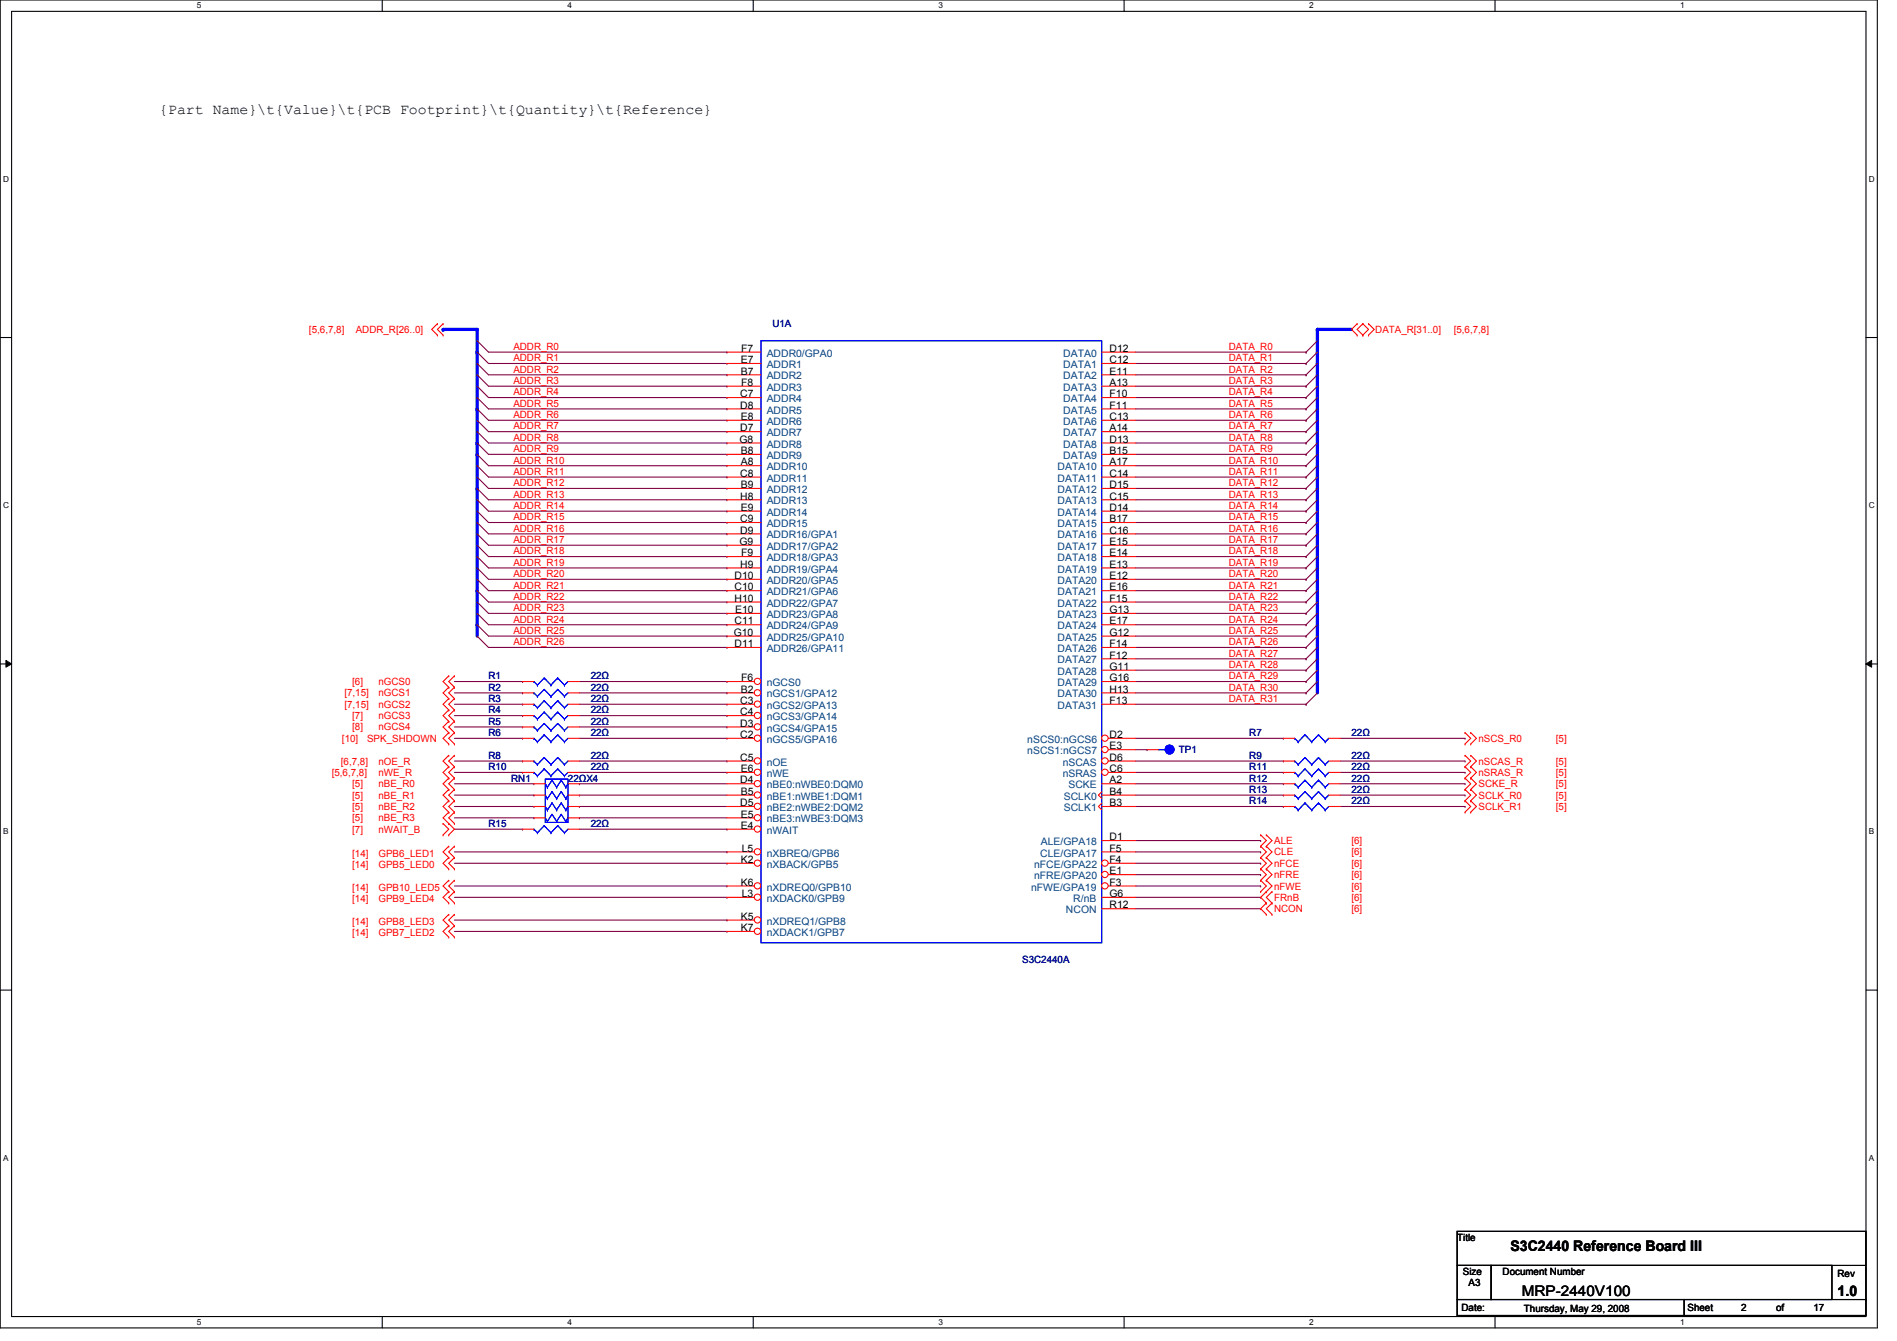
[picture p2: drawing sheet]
<svg xmlns="http://www.w3.org/2000/svg" width="297mm" height="210mm" viewBox="0 0 297 210" stroke-linecap="round" stroke-linejoin="round" font-family="sans-serif">
<path d="M0 0h294v207.9h-294zM1.8 1.8h290.4v204.3h-290.4z" fill="none" stroke="#000" stroke-width=".17"/>
<g fill="#fff">
<path d="M30.8 .2h.7v1.4h-.7z"/>
<path d="M30.8 206.2h.7v1.4h-.7z"/>
</g>
<path d="M59.9 0v1.8M59.9 206.1v1.8" fill="none" stroke="#000" stroke-width=".17"/>
<g fill="#fff">
<path d="M88.9 .2h.6v1.4h-.6z"/>
<path d="M88.9 206.2h.6v1.4h-.6z"/>
</g>
<path d="M117.9 0v1.8M117.9 206.1v1.8" fill="none" stroke="#000" stroke-width=".17"/>
<g fill="#fff">
<path d="M146.9 .2h.7v1.4h-.7z"/>
<path d="M146.9 206.2h.7v1.4h-.7z"/>
</g>
<path d="M176 0v1.8M176 206.1v1.8" fill="none" stroke="#000" stroke-width=".17"/>
<g fill="#fff">
<path d="M205 .2h.7v1.4h-.7z"/>
<path d="M205 206.2h.7v1.4h-.7z"/>
</g>
<path d="M234.1 0v1.8M234.1 206.1v1.8" fill="none" stroke="#000" stroke-width=".17"/>
<g fill="#fff">
<path d="M263.1 .2h.7v1.4h-.7z"/>
<path d="M263.1 206.2h.7v1.4h-.7z"/>
<path d="M.5 27.3h.9v1.4h-.9z"/>
<path d="M292.6 27.3h.9v1.4h-.9z"/>
<path d="M.5 78.4h.9v1.4h-.9z"/>
<path d="M292.6 78.4h.9v1.4h-.9z"/>
</g>
<path d="M0 52.8h1.8M292.2 52.8h1.8" fill="none" stroke="#000" stroke-width=".17"/>
<g fill="#fff">
<path d="M.5 129.5h.8v1.4h-.8z"/>
<path d="M292.6 129.5h.8v1.4h-.8z"/>
</g>
<path d="M0 103.9h1.8M292.2 103.9h1.8" fill="none" stroke="#000" stroke-width=".17"/>
<path d="M.9 103.4l.9 .5-.9 .5zM292.2 103.9l.9-.5v1z" fill="#000"/>
<path d="M.9 103.4l.9 .5-.9 .5zM292.2 103.9l.9-.5v1z" fill="none" stroke="#000" stroke-width=".16"/>
<g fill="#fff">
<path d="M.5 180.5h.8v1.4h-.8z"/>
<path d="M292.6 180.5h.8v1.4h-.8z"/>
</g>
<path d="M0 155h1.8M292.2 155h1.8" fill="none" stroke="#000" stroke-width=".17"/>
<g fill="none" stroke="#800040" stroke-width=".17">
<path d="M76.5 97.8h37.3M76.5 99.6h37.3M113.8 97.8h.1M113.8 99.6h.1M71.2 108.5h10.6M71.2 119.1h10.6M71.2 113.8h10.6M71.2 112h10.6M71.2 110.2h10.6M76.5 101.3h37.3M81.8 108.5h.1M81.8 119.1h.1"/>
<path d="M81.8 113.8h.1M81.8 112h.1M81.8 110.2h.1M90.7 115.6h23.1M90.7 108.5h23.1M90.7 119.1h23.1M90.7 113.8h23.1M90.7 112h23.1M90.7 110.2h23.1M113.8 113.8h.1M113.8 119.1h.1M113.8 110.2h.1"/>
<path d="M113.8 115.6h.1M113.8 101.3h.1M113.8 112h.1M113.8 108.5h.1M177.8 115.6h23.2M177.8 119.1h23.2M177.8 117.3h1.8M179.6 117.3h.1M201 119.1h.1M201 115.6h.1M209.8 115.6h19.6M209.8 119.1h19.6"/>
<path d="M229.4 115.6h.1M229.4 119.1h.1M71.2 120.9h10.6M81.8 120.9h.1M90.7 120.9h23.1M113.8 120.9h.1M177.8 120.9h23.2M177.8 122.7h23.2M177.8 133.3h19.6M177.8 131.6h19.6M177.8 135.1h19.6M177.8 138.7h19.6"/>
<path d="M177.8 136.9h19.6M177.8 126.2h23.2M177.8 124.5h23.2M197.4 133.3h.1M197.4 131.6h.1M197.4 135.1h.1M197.4 138.7h.1M197.4 136.9h.1M201 120.9h.1M201 126.2h.1M201 122.7h.1M201 124.5h.1"/>
<path d="M209.8 120.9h19.6M209.8 122.7h19.6M229.4 122.7h.1M229.4 120.9h.1M177.8 140.5h19.6M177.8 142.2h19.6M197.4 140.5h.1M197.4 142.2h.1"/>
</g>
<path d="M69.4 51.6h5.3" fill="none" stroke="#00f" stroke-width=".51"/>
<circle cx="69.4" cy="51.6" r=".25" fill="#00f"/>
<g fill="none" stroke="#800040" stroke-width=".17">
<path d="M71.2 138.7h42.6M71.2 129.8h10.6M71.2 122.7h12.4M71.2 124.5h12.4M71.2 126.2h12.4M71.2 128h12.4M81.8 129.8h.1M83.6 128h.1M83.6 124.5h.1M83.6 122.7h.1M83.6 126.2h.1M90.7 122.7h.1"/>
<path d="M90.7 124.5h.1M90.7 126.2h.1M90.7 128h.1M90.7 129.8h23.1M90.7 122.7h23.1M90.7 124.5h23.1M90.7 126.2h23.1M90.7 128h23.1M113.8 138.7h.1M113.8 129.8h.1M209.8 124.5h19.6M209.8 126.2h19.6"/>
<path d="M229.4 124.5h.1M229.4 126.2h.1M71.2 140.5h42.6M113.8 140.5h.1"/>
</g>
<path d="M206.3 51.6h5.3" fill="none" stroke="#00f" stroke-width=".51"/>
<circle cx="206.3" cy="51.6" r=".25" fill="#00f"/>
<g fill="none" stroke="#800040" stroke-width=".17">
<path d="M76.5 55.1h37.3M76.5 56.9h37.3M76.5 58.7h37.3M113.8 55.1h.1M113.8 56.9h.1M113.8 58.7h.1M177.8 55.1h26.7M177.8 56.9h26.7M177.8 58.7h26.7M204.5 55.1h.1M204.5 56.9h.1M204.5 58.7h.1"/>
<path d="M76.5 60.5h37.3M76.5 62.2h37.3M76.5 64h37.3M76.5 65.8h37.3M76.5 67.6h37.3M76.5 69.3h37.3M76.5 71.1h37.3M76.5 72.9h37.3M76.5 74.7h37.3M76.5 76.5h37.3M76.5 78.2h37.3M113.8 60.5h.1"/>
<path d="M113.8 62.2h.1M113.8 64h.1M113.8 65.8h.1M113.8 67.6h.1M113.8 69.3h.1M113.8 71.1h.1M113.8 72.9h.1M113.8 74.7h.1M113.8 76.5h.1M113.8 78.2h.1M177.8 60.5h26.7M177.8 62.2h26.7"/>
<path d="M177.8 64h26.7M177.8 65.8h26.7M177.8 67.6h26.7M177.8 69.3h26.7M177.8 71.1h26.7M177.8 72.9h26.7M177.8 74.7h26.7M177.8 76.5h26.7M177.8 78.2h26.7M204.5 60.5h.1M204.5 62.2h.1M204.5 64h.1"/>
<path d="M204.5 65.8h.1M204.5 67.6h.1M204.5 69.3h.1M204.5 71.1h.1M204.5 72.9h.1M204.5 74.7h.1M204.5 76.5h.1M204.5 78.2h.1M76.5 80h37.3M76.5 81.8h37.3M76.5 83.6h37.3M76.5 85.3h37.3"/>
<path d="M76.5 87.1h37.3M76.5 88.9h37.3M76.5 90.7h37.3M76.5 92.5h37.3M76.5 94.2h37.3M76.5 96h37.3M113.8 80h.1M113.8 81.8h.1M113.8 90.7h.1M113.8 88.9h.1M113.8 87.1h.1M113.8 85.3h.1"/>
<path d="M113.8 83.6h.1M113.8 92.5h.1M113.8 94.2h.1M113.8 96h.1M177.8 80h26.7M177.8 81.8h26.7M177.8 83.6h26.7M177.8 85.3h26.7M177.8 87.1h26.7M177.8 88.9h26.7M177.8 90.7h26.7M177.8 92.5h26.7"/>
<path d="M177.8 94.2h26.7M177.8 96h26.7M177.8 97.8h26.7M177.8 99.6h26.7M204.5 80h.1M204.5 81.8h.1M204.5 83.6h.1M204.5 85.3h.1M204.5 87.1h.1M204.5 88.9h.1M204.5 90.7h.1M204.5 92.5h.1"/>
<path d="M204.5 94.2h.1M204.5 96h.1M204.5 97.8h.1M204.5 99.6h.1M71.2 106.7h10.6M81.8 106.7h.1M90.7 106.7h23.1M113.8 106.7h.1M177.8 101.3h26.7M177.8 103.1h26.7M177.8 104.9h26.7M177.8 106.7h26.7"/>
<path d="M177.8 108.5h26.7M177.8 110.2h26.7M204.5 101.3h.1M204.5 103.1h.1M204.5 104.9h.1M204.5 106.7h.1M204.5 108.5h.1M204.5 110.2h.1M71.2 133.3h42.6M71.2 135.1h42.6M113.8 133.3h.1M113.8 135.1h.1"/>
<path d="M71.2 144h42.6M71.2 145.8h42.6M113.8 144h.1M113.8 145.8h.1"/>
</g>
<path d="M206.3 51.6v3.5" fill="none" stroke="#00f" stroke-width=".51"/>
<circle cx="206.3" cy="51.6" r=".25" fill="#00f"/>
<path d="M74.7 71.1v5.4" fill="none" stroke="#00f" stroke-width=".51"/>
<circle cx="74.7" cy="71.1" r=".25" fill="#00f"/>
<path d="M74.7 51.6v3.5" fill="none" stroke="#00f" stroke-width=".51"/>
<circle cx="74.7" cy="51.6" r=".25" fill="#00f"/>
<path d="M71.2 115.6h10.6M81.8 115.6h.1" fill="none" stroke="#800040" stroke-width=".17"/>
<path d="M206.3 88.9v8.9" fill="none" stroke="#00f" stroke-width=".51"/>
<circle cx="206.3" cy="88.9" r=".25" fill="#00f"/>
<path d="M206.3 74.7v1.8" fill="none" stroke="#00f" stroke-width=".51"/>
<circle cx="206.3" cy="74.7" r=".25" fill="#00f"/>
<path d="M206.3 76.5v12.4" fill="none" stroke="#00f" stroke-width=".51"/>
<circle cx="206.3" cy="76.5" r=".25" fill="#00f"/>
<path d="M206.3 72.9v1.8" fill="none" stroke="#00f" stroke-width=".51"/>
<circle cx="206.3" cy="72.9" r=".25" fill="#00f"/>
<path d="M206.3 64v8.9" fill="none" stroke="#00f" stroke-width=".51"/>
<circle cx="206.3" cy="64" r=".25" fill="#00f"/>
<path d="M206.3 56.9v1.8" fill="none" stroke="#00f" stroke-width=".51"/>
<circle cx="206.3" cy="56.9" r=".25" fill="#00f"/>
<path d="M206.3 58.7v5.3" fill="none" stroke="#00f" stroke-width=".51"/>
<circle cx="206.3" cy="58.7" r=".25" fill="#00f"/>
<path d="M206.3 55.1v1.8" fill="none" stroke="#00f" stroke-width=".51"/>
<circle cx="206.3" cy="55.1" r=".25" fill="#00f"/>
<path d="M206.3 103.1v5.4" fill="none" stroke="#00f" stroke-width=".51"/>
<circle cx="206.3" cy="103.1" r=".25" fill="#00f"/>
<path d="M206.3 97.8v5.3" fill="none" stroke="#00f" stroke-width=".51"/>
<circle cx="206.3" cy="97.8" r=".25" fill="#00f"/>
<path d="M74.7 55.1v8.9" fill="none" stroke="#00f" stroke-width=".51"/>
<circle cx="74.7" cy="55.1" r=".25" fill="#00f"/>
<path d="M74.7 64v5.3" fill="none" stroke="#00f" stroke-width=".51"/>
<circle cx="74.7" cy="64" r=".25" fill="#00f"/>
<path d="M74.7 69.3v1.8" fill="none" stroke="#00f" stroke-width=".51"/>
<circle cx="74.7" cy="69.3" r=".25" fill="#00f"/>
<path d="M74.7 92.5v5.3" fill="none" stroke="#00f" stroke-width=".51"/>
<circle cx="74.7" cy="92.5" r=".25" fill="#00f"/>
<path d="M74.7 97.8v1.8" fill="none" stroke="#00f" stroke-width=".51"/>
<circle cx="74.7" cy="97.8" r=".25" fill="#00f"/>
<path d="M74.7 76.5v16" fill="none" stroke="#00f" stroke-width=".51"/>
<circle cx="74.7" cy="76.5" r=".25" fill="#00f"/>
<g fill="none" stroke="#f00" stroke-width=".17">
<path d="M68.5 50.7h.1M68.5 52.5h.1M68.5 50.7l-.9 .9 .9 .9M69.4 50.7h.1M69.4 52.5h.1M69.4 50.7l-.9 .9 .9 .9M212.5 52.5h.1M212.5 50.7h.1M212.5 50.7l-.9 .9 .9 .9M213.4 52.5h.1M213.4 50.7h.1M213.4 50.7l-.9 .9 .9 .9"/>
<path d="M213.4 50.7l.9 .9-.9 .9M214.3 50.7h.1M214.3 52.5h.1M214.3 50.7l.9 .9-.9 .9M70.3 107.6h.1M70.3 109.3h.1M70.3 111.1h.1M70.3 112.9h.1M70.3 114.7h.1M70.3 118.2h.1M70.3 105.8h.1M70.3 116.5h.1"/>
<path d="M70.3 107.6l-.9 .9 .9 .8M70.3 109.3l-.9 .9 .9 .9M70.3 111.1l-.9 .9 .9 .9M70.3 112.9l-.9 .9 .9 .9M70.3 118.2l-.9 .9 .9 .9M70.3 105.8l-.9 .9 .9 .9M70.3 114.7l-.9 .9 .9 .9M71.2 107.6h.1M71.2 109.3h.1M71.2 111.1h.1M71.2 112.9h.1M71.2 114.7h.1"/>
<path d="M71.2 118.2h.1M71.2 105.8h.1M71.2 116.5h.1M71.2 107.6l-.9 .9 .9 .8M71.2 109.3l-.9 .9 .9 .9M71.2 111.1l-.9 .9 .9 .9M71.2 112.9l-.9 .9 .9 .9M71.2 118.2l-.9 .9 .9 .9M71.2 105.8l-.9 .9 .9 .9M71.2 114.7l-.9 .9 .9 .9M201 119.1h1.7M208.1 119.1h1.7"/>
<path d="M229.4 118.2h.1M229.4 114.7h.1M229.4 116.5h.1M229.4 118.2l.9 .9-.9 .9M229.4 114.7l.9 .9-.9 .9M230.3 118.2h.1M230.3 114.7h.1M230.3 116.5h.1M230.3 118.2l.9 .9-.9 .9M230.3 114.7l.9 .9-.9 .9M69.4 130.7h.1M69.4 128.9h.1"/>
<path d="M69.4 128.9l.9 .9-.9 .9M70.3 120h.1M70.3 121.8h.1M70.3 128.9h.1M70.3 130.7h.1M70.3 123.6h.1M70.3 125.3h.1M70.3 127.1h.1M70.3 132.5h.1M70.3 134.2h.1M70.3 136h.1M70.3 139.6h.1"/>
<path d="M70.3 137.8h.1M70.3 120l-.9 .9 .9 .9M70.3 127.1l-.9 .9 1.8 1.8-.9 .9M70.3 121.8l-.9 .9 .9 .9M70.3 123.6l-.9 .9 .9 .8M70.3 125.3l-.9 .9 .9 .9M70.3 132.5l-.9 .8 .9 .9M70.3 134.2l-.9 .9 .9 .9M70.3 139.6l-.9 .9 .9 .9M70.3 137.8l-.9 .9 .9 .9M71.2 120h.1M71.2 121.8h.1"/>
<path d="M71.2 123.6h.1M71.2 125.3h.1M71.2 127.1h.1M71.2 128.9h.1M71.2 132.5h.1M71.2 134.2h.1M71.2 136h.1M71.2 139.6h.1M71.2 137.8h.1M71.2 120l-.9 .9 .9 .9M71.2 121.8l-.9 .9 .9 .9M71.2 123.6l-.9 .9 .9 .8"/>
<path d="M71.2 125.3l-.9 .9 .9 .9M71.2 127.1l-.9 .9 .9 .9M71.2 132.5l-.9 .8 .9 .9M71.2 134.2l-.9 .9 .9 .9M71.2 139.6l-.9 .9 .9 .9M71.2 137.8l-.9 .9 .9 .9M81.8 120.9h1.8M88.9 120.9h1.8M197.4 130.7h.1M197.4 132.5h.1M197.4 134.2h.1M197.4 136h.1"/>
<path d="M197.4 137.8h.1M197.4 139.6h.1M197.4 130.7l.9 .9-.9 .9M197.4 132.5l.9 .8-.9 .9M197.4 134.2l.9 .9-.9 .9M197.4 136l.9 .9-.9 .9M197.4 137.8l.9 .9-.9 .9M198.3 139.6h.1M198.3 130.7h.1M198.3 132.5h.1M198.3 134.2h.1M198.3 136h.1"/>
<path d="M198.3 137.8h.1M198.3 137.8l.9 .9-1.8 1.8 .9 .9M198.3 130.7l.9 .9-.9 .9M198.3 132.5l.9 .8-.9 .9M198.3 134.2l.9 .9-.9 .9M198.3 136l.9 .9-.9 .9M199.2 139.6h.1M199.2 139.6l-.9 .9 .9 .9M201 126.2h1.7M208.1 126.2h1.7M229.4 121.8h.1M229.4 123.6h.1"/>
<path d="M229.4 120h.1M229.4 125.3h.1M229.4 127.1h.1M229.4 121.8l.9 .9-.9 .9M229.4 120l.9 .9-.9 .9M229.4 125.3l.9 .9-.9 .9M229.4 123.6l.9 .9-.9 .8M230.3 121.8h.1M230.3 123.6h.1M230.3 120h.1M230.3 125.3h.1M230.3 127.1h.1"/>
<path d="M230.3 121.8l.9 .9-.9 .9M230.3 120l.9 .9-.9 .9M230.3 125.3l.9 .9-.9 .9M230.3 123.6l.9 .9-.9 .8M70.3 144.9h.1M70.3 146.7h.1M70.3 143.1h.1M70.3 141.4h.1M70.3 144.9l-.9 .9 .9 .9M70.3 143.1l-.9 .9 .9 .9M71.2 144.9h.1M71.2 146.7h.1"/>
<path d="M71.2 143.1h.1M71.2 141.4h.1M71.2 144.9l-.9 .9 .9 .9M71.2 143.1l-.9 .9 .9 .9M198.3 141.4h.1M198.3 143.1h.1M198.3 141.4l-.9 .8 .9 .9M199.2 141.4h.1M199.2 143.1h.1M199.2 141.4l-.9 .8 .9 .9"/>
</g>
<g fill="none" stroke="#800040" stroke-width=".17">
<path d="M74.7 56.9h.1M74.7 53.3h.1M74.7 55.1h.1M74.7 58.7h.1M74.7 56.9l1.8 1.8M74.7 53.3l1.8 1.8M74.7 55.1l1.8 1.8M74.7 58.7l1.8 1.8M204.5 58.7h.1M204.5 55.1h.1M204.5 56.9h.1M206.3 56.9l-1.8 1.8"/>
<path d="M206.3 53.3l-1.8 1.8M206.3 55.1l-1.8 1.8M206.3 58.7l-1.8 1.8M74.7 60.5h.1M74.7 69.3h.1M74.7 76.5h.1M74.7 62.2h.1M74.7 65.8h.1M74.7 71.1h.1M74.7 74.7h.1M74.7 64h.1M74.7 67.6h.1"/>
<path d="M74.7 72.9h.1M74.7 78.2h.1M74.7 60.5l1.8 1.7M74.7 69.3l1.8 1.8M74.7 76.5l1.8 1.7M74.7 62.2l1.8 1.8M74.7 65.8l1.8 1.8M74.7 71.1l1.8 1.8M74.7 74.7l1.8 1.8M74.7 64l1.8 1.8M74.7 67.6l1.8 1.7M74.7 72.9l1.8 1.8"/>
<path d="M74.7 78.2l1.8 1.8M204.5 72.9h.1M204.5 64h.1M204.5 78.2h.1M204.5 74.7h.1M204.5 65.8h.1M204.5 76.5h.1M204.5 69.3h.1M204.5 67.6h.1M204.5 62.2h.1M204.5 60.5h.1M204.5 71.1h.1"/>
<path d="M206.3 71.1l-1.8 1.8M206.3 62.2l-1.8 1.8M206.3 76.5l-1.8 1.7M206.3 72.9l-1.8 1.8M206.3 64l-1.8 1.8M206.3 74.7l-1.8 1.8M206.3 67.6l-1.8 1.7M206.3 65.8l-1.8 1.8M206.3 60.5l-1.8 1.7M206.3 69.3l-1.8 1.8M206.3 78.2l-1.8 1.8M74.7 80h.1"/>
<path d="M74.7 81.8h.1M74.7 83.6h.1M74.7 85.3h.1M74.7 87.1h.1M74.7 88.9h.1M74.7 90.7h.1M74.7 94.2h.1M74.7 92.5h.1M74.7 96h.1M74.7 97.8h.1M74.7 99.6h.1M74.7 80l1.8 1.8"/>
<path d="M74.7 81.8l1.8 1.8M74.7 83.6l1.8 1.7M74.7 85.3l1.8 1.8M74.7 87.1l1.8 1.8M74.7 88.9l1.8 1.8M74.7 90.7l1.8 1.8M74.7 94.2l1.8 1.8M74.7 92.5l1.8 1.7M74.7 96l1.8 1.8M74.7 97.8l1.8 1.8M74.7 99.6l1.8 1.7M204.5 92.5h.1"/>
<path d="M204.5 99.6h.1M204.5 94.2h.1M204.5 88.9h.1M204.5 85.3h.1M204.5 87.1h.1M204.5 97.8h.1M204.5 81.8h.1M204.5 96h.1M204.5 80h.1M204.5 90.7h.1M204.5 83.6h.1M206.3 90.7l-1.8 1.8"/>
<path d="M206.3 97.8l-1.8 1.8M206.3 92.5l-1.8 1.7M206.3 87.1l-1.8 1.8M206.3 83.6l-1.8 1.7M206.3 85.3l-1.8 1.8M206.3 99.6l-1.8 1.7M206.3 96l-1.8 1.8M206.3 80l-1.8 1.8M206.3 94.2l-1.8 1.8M206.3 88.9l-1.8 1.8M206.3 81.8l-1.8 1.8M204.5 104.9h.1"/>
<path d="M204.5 110.2h.1M204.5 108.5h.1M204.5 101.3h.1M204.5 103.1h.1M204.5 106.7h.1M206.3 103.1l-1.8 1.8M206.3 108.5l-1.8 1.7M206.3 106.7l-1.8 1.8M206.3 101.3l-1.8 1.8M206.3 104.9l-1.8 1.8"/>
</g>
<path d="M228.2 192.7h64v5.4h-64zM228.2 198.1h5.3v5.3h-5.3zM233.5 198.1h53.3v5.3h-53.3zM292.2 198.2v5.2M228.2 203.4h35.5v2.5h-35.5zM263.7 203.4h28.5v2.5h-28.5zM292.2 203.4h.1" fill="none" stroke="#000" stroke-width=".17"/>
<g fill="none" stroke="#00f" stroke-width=".17">
<path d="M202.7 119.1h.1M202.7 119.1l.6 .6M203.3 119.7h.1M204.3 118.6h.1M204.3 118.6l1.1 1.1M204.3 118.6l-1 1.1M205.4 119.7h.1M206.5 118.6h.1M206.5 118.6l1 1.1M206.5 118.6l-1.1 1.1M207.5 119.7h.1M208.1 119.1l-.6 .6"/>
<path d="M83.6 120.9h.1M83.6 120.9l.6 .6M84.2 121.5h.1M85.2 120.4h.1M85.2 120.4l1.1 1.1M85.2 120.4l-1 1.1M86.3 121.5h.1M87.3 120.4h.1M87.3 120.4l1.1 1.1M87.3 120.4l-1 1.1M88.4 121.5h.1M88.9 120.9l-.5 .6"/>
<path d="M202.7 126.2h.1M202.7 126.2l.6 .6M203.3 126.8h.1M204.3 125.7h.1M204.3 125.7l1.1 1.1M204.3 125.7l-1 1.1M205.4 126.8h.1M206.5 125.7h.1M206.5 125.7l1 1.1M206.5 125.7l-1.1 1.1M207.5 126.8h.1M208.1 126.2l-.6 .6"/>
</g>
<circle cx="183.1" cy="117.3" r=".7" fill="#00f"/>
<g fill="none" stroke="#00f" stroke-width=".17">
<path d="M181.4 117.3h1.1M182.5 117.3h.1"/>
<circle cx="183.1" cy="117.3" r=".7"/>
</g>
<circle cx="183.1" cy="117.3" r=".7" fill="#00f"/>
<g fill="none" stroke="#00f" stroke-width=".17">
<path d="M119.2 53.3h53.3v94.3h-53.3zM83.6 113.8h.1M83.6 106.7h.1M83.6 108.5h.1M83.6 119.1h.1M83.6 113.8l.6 .5M83.6 106.7l.6 .5M83.6 108.5l.6 .5M83.6 119.1l.6 .6M84.2 114.3h.1M84.2 107.2h.1M84.2 109h.1"/>
<path d="M84.2 119.7h.1M85.2 113.2h.1M85.2 106.1h.1M85.2 107.9h.1M85.2 118.6h.1M85.2 113.2l1.1 1.1M85.2 113.2l-1 1.1M85.2 106.1l1.1 1.1M85.2 106.1l-1 1.1M85.2 107.9l1.1 1.1M85.2 107.9l-1 1.1M85.2 118.6l1.1 1.1"/>
<path d="M85.2 118.6l-1 1.1M86.3 114.3h.1M86.3 107.2h.1M86.3 109h.1M86.3 119.7h.1M87.3 113.2h.1M87.3 106.1h.1M87.3 107.9h.1M87.3 118.6h.1M87.3 113.2l1.1 1.1M87.3 113.2l-1 1.1M87.3 106.1l1.1 1.1"/>
<path d="M87.3 106.1l-1 1.1M87.3 107.9l1.1 1.1M87.3 107.9l-1 1.1M87.3 118.6l1.1 1.1M87.3 118.6l-1 1.1M88.4 114.3h.1M88.4 107.2h.1M88.4 109h.1M88.4 119.7h.1M88.9 113.8l-.5 .5M88.9 106.7l-.5 .5M88.9 108.5l-.5 .5"/>
<path d="M88.9 119.1l-.5 .6M181.4 117.3h1.1M182.5 117.3h.1M202.7 115.6h.1M202.7 115.6l.6 .5M203.3 116.1h.1M204.3 115h.1M204.3 115l1.1 1.1M204.3 115l-1 1.1M205.4 116.1h.1M206.5 115h.1M206.5 115l1 1.1"/>
<path d="M206.5 115l-1.1 1.1M207.5 116.1h.1M208.1 115.6l-.6 .5M85.4 122h3.5v6.7h-3.5zM85.4 128l.3 .6M85.4 126.2l.3 .6M85.4 124.5l.3 .5M85.4 122.7l.3 .5M85.7 128.6h.1M85.7 126.8h.1M85.7 125h.1M85.7 123.2h.1"/>
<path d="M85.7 128.6l.7-1.1 .8 1.1M85.7 126.8l.7-1.1 .8 1.1M85.7 125l.7-1.1 .8 1.1M85.7 123.2l.7-1.1 .8 1.1M87.2 128.6h.1M87.2 126.8h.1M87.2 125h.1M87.2 123.2h.1M87.9 127.5h.1M87.9 125.7h.1M87.9 123.9h.1M87.9 122.1h.1"/>
<path d="M87.9 127.5l-.7 1.1M87.9 127.5l.7 1.1M87.9 125.7l.7 1.1M87.9 125.7l-.7 1.1M87.9 123.9l.7 1.1M87.9 123.9l-.7 1.1M87.9 122.1l.7 1.1M87.9 122.1l-.7 1.1M88.6 128.6h.1M88.6 126.8h.1M88.6 125h.1M88.6 123.2h.1"/>
<path d="M88.9 128h.1M88.9 126.2h.1M88.9 124.5h.1M88.9 122.7h.1M88.9 128l-.3 .6M88.9 126.2l-.3 .6M88.9 124.5l-.3 .5M88.9 122.7l-.3 .5M202.7 120.9h.1M202.7 120.9l.6 .6M203.3 121.5h.1M204.3 120.4h.1"/>
<path d="M204.3 120.4l1.1 1.1M204.3 120.4l-1 1.1M205.4 121.5h.1M206.5 120.4h.1M206.5 120.4l1 1.1M206.5 120.4l-1.1 1.1M207.5 121.5h.1M208.1 120.9l-.6 .6"/>
<circle cx="183.1" cy="117.3" r=".7"/>
</g>
<g fill="none" stroke="#f00" stroke-width=".17">
<path d="M81.8 113.8h1.8M81.8 106.7h1.8M81.8 108.5h1.8M81.8 119.1h1.8M88.9 113.8h1.8M88.9 106.7h1.8M88.9 108.5h1.8M88.9 119.1h1.8M179.6 117.3h1.8M201 115.6h1.7M208.1 115.6h1.7M83.6 128h1.8"/>
<path d="M83.6 126.2h1.8M83.6 124.5h1.8M83.6 122.7h1.8M88.9 128h1.8M88.9 126.2h1.8M88.9 124.5h1.8M88.9 122.7h1.8M201 120.9h1.7M208.1 120.9h1.7"/>
</g>
<circle cx="118.6" cy="140.4" r=".5" fill="#fff"/>
<g fill="none" stroke="#f00" stroke-width=".17">
<path d="M113.8 140.5h4.3"/>
<circle cx="118.6" cy="140.4" r=".5"/>
</g>
<circle cx="118.6" cy="145.8" r=".5" fill="#fff"/>
<g fill="none" stroke="#f00" stroke-width=".17">
<path d="M113.8 145.8h4.3"/>
<circle cx="118.6" cy="145.8" r=".5"/>
</g>
<circle cx="118.6" cy="138.7" r=".5" fill="#fff"/>
<g fill="none" stroke="#f00" stroke-width=".17">
<path d="M113.8 138.7h4.3"/>
<circle cx="118.6" cy="138.7" r=".5"/>
</g>
<circle cx="118.6" cy="144" r=".5" fill="#fff"/>
<g fill="none" stroke="#f00" stroke-width=".17">
<path d="M113.8 55.1h5.4M113.8 56.9h5.4M113.8 58.7h5.4M172.5 55.1h5.3M172.5 56.9h5.3M172.5 58.7h5.3M113.8 60.5h5.4M113.8 62.2h5.4M113.8 64h5.4M113.8 65.8h5.4M113.8 67.6h5.4M113.8 69.3h5.4"/>
<path d="M113.8 71.1h5.4M113.8 72.9h5.4M113.8 74.7h5.4M113.8 76.5h5.4M113.8 78.2h5.4M172.5 60.5h5.3M172.5 62.2h5.3M172.5 64h5.3M172.5 65.8h5.3M172.5 67.6h5.3M172.5 69.3h5.3M172.5 71.1h5.3"/>
<path d="M172.5 72.9h5.3M172.5 74.7h5.3M172.5 76.5h5.3M172.5 78.2h5.3M113.8 80h5.4M113.8 81.8h5.4M113.8 83.6h5.4M113.8 85.3h5.4M113.8 87.1h5.4M113.8 88.9h5.4M113.8 90.7h5.4M113.8 92.5h5.4"/>
<path d="M113.8 94.2h5.4M113.8 96h5.4M113.8 97.8h5.4M113.8 99.6h5.4M172.5 80h5.3M172.5 81.8h5.3M172.5 83.6h5.3M172.5 85.3h5.3M172.5 87.1h5.3M172.5 88.9h5.3M172.5 90.7h5.3M172.5 92.5h5.3"/>
<path d="M172.5 94.2h5.3M172.5 96h5.3M172.5 97.8h5.3M172.5 99.6h5.3M113.8 101.3h5.4M172.5 101.3h5.3M172.5 103.1h5.3M172.5 104.9h5.3M172.5 106.7h5.3M172.5 108.5h5.3M172.5 110.2h5.3M113.8 144h4.3"/>
<circle cx="118.6" cy="144" r=".5"/>
</g>
<circle cx="118.6" cy="135.1" r=".5" fill="#fff"/>
<g fill="none" stroke="#f00" stroke-width=".17">
<path d="M113.8 135.1h4.3"/>
<circle cx="118.6" cy="135.1" r=".5"/>
</g>
<circle cx="118.6" cy="133.3" r=".5" fill="#fff"/>
<g fill="none" stroke="#f00" stroke-width=".17">
<path d="M113.8 133.3h4.3"/>
<circle cx="118.6" cy="133.3" r=".5"/>
</g>
<circle cx="118.6" cy="106.7" r=".5" fill="#fff"/>
<g fill="none" stroke="#f00" stroke-width=".17">
<path d="M113.8 106.7h4.3"/>
<circle cx="118.6" cy="106.7" r=".5"/>
</g>
<circle cx="118.6" cy="108.4" r=".5" fill="#fff"/>
<g fill="none" stroke="#f00" stroke-width=".17">
<path d="M113.8 108.5h4.3"/>
<circle cx="118.6" cy="108.4" r=".5"/>
</g>
<circle cx="118.6" cy="110.2" r=".5" fill="#fff"/>
<g fill="none" stroke="#f00" stroke-width=".17">
<path d="M113.8 110.2h4.3"/>
<circle cx="118.6" cy="110.2" r=".5"/>
</g>
<circle cx="118.6" cy="112" r=".5" fill="#fff"/>
<g fill="none" stroke="#f00" stroke-width=".17">
<path d="M113.8 112h4.3"/>
<circle cx="118.6" cy="112" r=".5"/>
</g>
<circle cx="118.6" cy="113.8" r=".5" fill="#fff"/>
<g fill="none" stroke="#f00" stroke-width=".17">
<path d="M113.8 113.8h4.3"/>
<circle cx="118.6" cy="113.8" r=".5"/>
</g>
<circle cx="118.6" cy="115.5" r=".5" fill="#fff"/>
<g fill="none" stroke="#f00" stroke-width=".17">
<path d="M113.8 115.6h4.3"/>
<circle cx="118.6" cy="115.5" r=".5"/>
</g>
<circle cx="118.6" cy="119.1" r=".5" fill="#fff"/>
<g fill="none" stroke="#f00" stroke-width=".17">
<path d="M113.8 119.1h4.3"/>
<circle cx="118.6" cy="119.1" r=".5"/>
</g>
<circle cx="118.6" cy="129.8" r=".5" fill="#fff"/>
<g fill="none" stroke="#f00" stroke-width=".17">
<path d="M113.8 129.8h4.3"/>
<circle cx="118.6" cy="129.8" r=".5"/>
</g>
<circle cx="118.6" cy="120.9" r=".5" fill="#fff"/>
<g fill="none" stroke="#f00" stroke-width=".17">
<path d="M113.8 120.9h4.3"/>
<circle cx="118.6" cy="120.9" r=".5"/>
</g>
<circle cx="118.6" cy="122.7" r=".5" fill="#fff"/>
<g fill="none" stroke="#f00" stroke-width=".17">
<path d="M113.8 122.7h4.3"/>
<circle cx="118.6" cy="122.7" r=".5"/>
</g>
<circle cx="118.6" cy="124.4" r=".5" fill="#fff"/>
<g fill="none" stroke="#f00" stroke-width=".17">
<path d="M113.8 124.5h4.3"/>
<circle cx="118.6" cy="124.4" r=".5"/>
</g>
<circle cx="118.6" cy="126.2" r=".5" fill="#fff"/>
<g fill="none" stroke="#f00" stroke-width=".17">
<path d="M113.8 126.2h4.3"/>
<circle cx="118.6" cy="126.2" r=".5"/>
</g>
<circle cx="118.6" cy="128" r=".5" fill="#fff"/>
<g fill="none" stroke="#f00" stroke-width=".17">
<path d="M113.8 128h4.3"/>
<circle cx="118.6" cy="128" r=".5"/>
</g>
<circle cx="173" cy="115.5" r=".5" fill="#fff"/>
<g fill="none" stroke="#f00" stroke-width=".17">
<path d="M173.6 115.6h4.2"/>
<circle cx="173" cy="115.5" r=".5"/>
</g>
<circle cx="173" cy="117.3" r=".5" fill="#fff"/>
<g fill="none" stroke="#f00" stroke-width=".17">
<path d="M173.6 117.3h4.2"/>
<circle cx="173" cy="117.3" r=".5"/>
</g>
<circle cx="173" cy="119.1" r=".5" fill="#fff"/>
<g fill="none" stroke="#f00" stroke-width=".17">
<path d="M173.6 119.1h4.2"/>
<circle cx="173" cy="119.1" r=".5"/>
</g>
<circle cx="173" cy="120.9" r=".5" fill="#fff"/>
<g fill="none" stroke="#f00" stroke-width=".17">
<path d="M172.5 122.7h5.3M172.5 124l-.5 .5 .5 .5M172.5 124.5h5.3M172.5 125.7l-.5 .5 .5 .5M172.5 126.2h5.3M172.5 131.6h5.3M172.5 133.3h5.3M173.6 120.9h4.2M172.5 140.5h5.3M172.5 142.2h5.3"/>
<circle cx="173" cy="120.9" r=".5"/>
</g>
<circle cx="173" cy="135.1" r=".5" fill="#fff"/>
<g fill="none" stroke="#f00" stroke-width=".17">
<path d="M173.6 135.1h4.2"/>
<circle cx="173" cy="135.1" r=".5"/>
</g>
<circle cx="173" cy="136.9" r=".5" fill="#fff"/>
<g fill="none" stroke="#f00" stroke-width=".17">
<path d="M173.6 136.9h4.2"/>
<circle cx="173" cy="136.9" r=".5"/>
</g>
<circle cx="173" cy="138.7" r=".5" fill="#fff"/>
<g fill="none" stroke="#f00" stroke-width=".17">
<path d="M81.8 110.2h1.8M81.8 115.6h1.8M81.8 112h1.8M88.9 110.2h1.8M88.9 115.6h1.8M88.9 112h1.8M81.8 129.8h1.8M88.9 129.8h1.8M173.6 138.7h4.2M201 122.7h1.7M201 124.5h1.7M208.1 122.7h1.7"/>
<path d="M208.1 124.5h1.7"/>
<circle cx="173" cy="138.7" r=".5"/>
</g>
<g fill="none" stroke="#00f" stroke-width=".17">
<path d="M83.6 110.2h.1M83.6 115.6h.1M83.6 112h.1M83.6 110.2l.6 .6M83.6 115.6l.6 .5M83.6 112l.6 .6M84.2 110.8h.1M84.2 116.1h.1M84.2 112.6h.1M85.2 109.7h.1M85.2 115h.1M85.2 111.5h.1"/>
<path d="M85.2 109.7l1.1 1.1M85.2 109.7l-1 1.1M85.2 115l1.1 1.1M85.2 115l-1 1.1M85.2 111.5l1.1 1.1M85.2 111.5l-1 1.1M86.3 110.8h.1M86.3 116.1h.1M86.3 112.6h.1M87.3 109.7h.1M87.3 115h.1M87.3 111.5h.1"/>
<path d="M87.3 109.7l1.1 1.1M87.3 109.7l-1 1.1M87.3 115l1.1 1.1M87.3 115l-1 1.1M87.3 111.5l1.1 1.1M87.3 111.5l-1 1.1M88.4 110.8h.1M88.4 116.1h.1M88.4 112.6h.1M88.9 110.2l-.5 .6M88.9 115.6l-.5 .5M88.9 112l-.5 .6"/>
<path d="M83.6 129.8h.1M83.6 129.8l.6 .5M84.2 130.3h.1M85.2 129.2h.1M85.2 129.2l1.1 1.1M85.2 129.2l-1 1.1M86.3 130.3h.1M87.3 129.2h.1M87.3 129.2l1.1 1.1M87.3 129.2l-1 1.1M88.4 130.3h.1M88.9 129.8l-.5 .5"/>
<path d="M202.7 122.7h.1M202.7 124.5h.1M202.7 122.7l.6 .5M202.7 124.5l.6 .5M203.3 123.2h.1M203.3 125h.1M204.3 122.1h.1M204.3 123.9h.1M204.3 122.1l1.1 1.1M204.3 122.1l-1 1.1M204.3 123.9l1.1 1.1M204.3 123.9l-1 1.1"/>
<path d="M205.4 123.2h.1M205.4 125h.1M206.5 122.1h.1M206.5 123.9h.1M206.5 122.1l1 1.1M206.5 122.1l-1.1 1.1M206.5 123.9l1 1.1M206.5 123.9l-1.1 1.1M207.5 123.2h.1M207.5 125h.1M208.1 122.7l-.6 .5M208.1 124.5l-.6 .5"/>
</g>
<g font-size="2.3">
<text x="24.9" y="17.9">{Part Name}\t{Value}\t{PCB Footprint}\t{Quantity}\t{Reference}</text>
<text x="236.5" y="195.7">S3C2440 Reference Board III</text>
<text x="238.3" y="202.8">MRP-2440V100</text>
<text x="287.7" y="202.9">1.0</text>
</g>
<g font-size="1.6" fill="#f00">
<text x="48.4" y="52.1">[5,6,7,8]</text>
<text x="55.7" y="52.1">ADDR_R[26..0]</text>
<text x="215.3" y="52.1">DATA_R[31..0]</text>
<text x="227.6" y="52.1">[5,6,7,8]</text>
<text x="80.4" y="54.8">ADDR_R0</text>
<text x="80.4" y="56.6">ADDR_R1</text>
<text x="80.4" y="58.3">ADDR_R2</text>
<text x="192.4" y="54.8">DATA_R0</text>
<text x="192.4" y="56.6">DATA_R1</text>
<text x="192.4" y="58.3">DATA_R2</text>
<text x="80.4" y="60.1">ADDR_R3</text>
<text x="80.4" y="61.9">ADDR_R4</text>
<text x="80.4" y="63.7">ADDR_R5</text>
<text x="80.4" y="65.4">ADDR_R6</text>
<text x="192.4" y="60.1">DATA_R3</text>
<text x="192.4" y="61.9">DATA_R4</text>
<text x="192.4" y="63.7">DATA_R5</text>
<text x="192.4" y="65.4">DATA_R6</text>
<text x="80.4" y="67.2">ADDR_R7</text>
<text x="80.4" y="69">ADDR_R8</text>
<text x="80.4" y="70.8">ADDR_R9</text>
<text x="192.4" y="67.2">DATA_R7</text>
<text x="192.4" y="69">DATA_R8</text>
<text x="192.4" y="70.8">DATA_R9</text>
<text x="80.4" y="72.6">ADDR_R10</text>
<text x="80.4" y="74.3">ADDR_R11</text>
<text x="80.4" y="76.1">ADDR_R12</text>
<text x="80.4" y="77.9">ADDR_R13</text>
<text x="192.4" y="72.6">DATA_R10</text>
<text x="192.4" y="74.3">DATA_R11</text>
<text x="192.4" y="76.1">DATA_R12</text>
<text x="192.4" y="77.9">DATA_R13</text>
<text x="80.4" y="79.7">ADDR_R14</text>
<text x="80.4" y="81.4">ADDR_R15</text>
<text x="80.4" y="83.2">ADDR_R16</text>
<text x="192.4" y="79.7">DATA_R14</text>
<text x="192.4" y="81.4">DATA_R15</text>
<text x="192.4" y="83.2">DATA_R16</text>
<text x="80.4" y="88.6">ADDR_R19</text>
<text x="80.4" y="86.8">ADDR_R18</text>
<text x="80.4" y="85">ADDR_R17</text>
<text x="192.4" y="85">DATA_R17</text>
<text x="192.4" y="86.8">DATA_R18</text>
<text x="192.4" y="88.6">DATA_R19</text>
<text x="80.4" y="90.3">ADDR_R20</text>
<text x="80.4" y="92.1">ADDR_R21</text>
<text x="80.4" y="93.9">ADDR_R22</text>
<text x="80.4" y="95.7">ADDR_R23</text>
<text x="192.4" y="90.3">DATA_R20</text>
<text x="192.4" y="92.1">DATA_R21</text>
<text x="192.4" y="93.9">DATA_R22</text>
<text x="192.4" y="95.7">DATA_R23</text>
<text x="80.4" y="97.5">ADDR_R24</text>
<text x="80.4" y="101">ADDR_R26</text>
<text x="80.4" y="99.2">ADDR_R25</text>
<text x="192.4" y="97.5">DATA_R24</text>
<text x="192.4" y="99.2">DATA_R25</text>
<text x="192.4" y="101">DATA_R26</text>
<text x="55.2" y="107.2">[6]</text>
<text x="59.3" y="107.2">nGCS0</text>
<text x="192.4" y="102.8">DATA_R27</text>
<text x="192.4" y="104.6">DATA_R28</text>
<text x="192.4" y="106.3">DATA_R29</text>
<text x="53.9" y="109">[7,15]</text>
<text x="53.9" y="110.8">[7,15]</text>
<text x="55.2" y="112.6">[7]</text>
<text x="59.3" y="109">nGCS1</text>
<text x="59.3" y="110.8">nGCS2</text>
<text x="59.3" y="112.6">nGCS3</text>
<text x="192.4" y="108.1">DATA_R30</text>
<text x="192.4" y="109.9">DATA_R31</text>
<text x="53.4" y="119.7">[6,7,8]</text>
<text x="53.5" y="116.1">[10]</text>
<text x="55.2" y="114.3">[8]</text>
<text x="57.5" y="116.1">SPK_SHDOWN</text>
<text x="59.3" y="114.3">nGCS4</text>
<text x="59.3" y="119.7">nOE_R</text>
<text x="231.5" y="119.7">nSCAS_R</text>
<text x="231.5" y="116.1">nSCS_R0</text>
<text x="243.6" y="116.1">[5]</text>
<text x="243.6" y="119.7">[5]</text>
<text x="51.9" y="121.5">[5,6,7,8]</text>
<text x="55.2" y="123.2">[5]</text>
<text x="55.2" y="125">[5]</text>
<text x="59.3" y="121.5">nWE_R</text>
<text x="59.3" y="123.2">nBE_R0</text>
<text x="59.3" y="125">nBE_R1</text>
<text x="231.5" y="123.2">SCKE_R</text>
<text x="231.5" y="121.5">nSRAS_R</text>
<text x="231.5" y="125">SCLK_R0</text>
<text x="243.6" y="125">[5]</text>
<text x="243.6" y="121.5">[5]</text>
<text x="243.6" y="123.2">[5]</text>
<text x="55.2" y="130.3">[7]</text>
<text x="55.2" y="126.8">[5]</text>
<text x="55.2" y="128.6">[5]</text>
<text x="59.3" y="130.3">nWAIT_B</text>
<text x="59.3" y="126.8">nBE_R2</text>
<text x="59.3" y="128.6">nBE_R3</text>
<text x="231.5" y="126.8">SCLK_R1</text>
<text x="243.6" y="126.8">[5]</text>
<text x="55.2" y="134.1">[14]</text>
<text x="55.2" y="135.8">[14]</text>
<text x="59.3" y="134.1">GPB6_LED1</text>
<text x="59.3" y="135.8">GPB5_LED0</text>
<text x="199.5" y="132.1">ALE</text>
<text x="199.5" y="133.9">CLE</text>
<text x="199.5" y="135.7">nFCE</text>
<text x="199.5" y="137.5">nFRE</text>
<text x="211.6" y="133.9">[6]</text>
<text x="211.6" y="135.7">[6]</text>
<text x="211.6" y="137.5">[6]</text>
<text x="211.6" y="132.1">[6]</text>
<text x="55.2" y="141.2">[14]</text>
<text x="55.2" y="139.4">[14]</text>
<text x="59.3" y="141.2">GPB9_LED4</text>
<text x="59.3" y="139.4">GPB10_LED5</text>
<text x="199.5" y="141">FRnB</text>
<text x="199.5" y="142.8">NCON</text>
<text x="199.5" y="139.2">nFWE</text>
<text x="211.6" y="142.8">[6]</text>
<text x="211.6" y="141">[6]</text>
<text x="211.6" y="139.2">[6]</text>
<text x="55.2" y="146.5">[14]</text>
<text x="55.2" y="144.7">[14]</text>
<text x="59.3" y="146.5">GPB7_LED2</text>
<text x="59.3" y="144.7">GPB8_LED3</text>
</g>
<g font-size="1.6" fill="#000080">
<text x="120.9" y="51.2">U1A</text>
<text x="76.5" y="106.3">R1</text>
<text x="92.5" y="106.3">22Ω</text>
<text x="76.5" y="113.5">R5</text>
<text x="76.5" y="108.1">R2</text>
<text x="76.5" y="109.9">R3</text>
<text x="76.5" y="111.7">R4</text>
<text x="92.5" y="113.5">22Ω</text>
<text x="92.5" y="108.1">22Ω</text>
<text x="92.5" y="109.9">22Ω</text>
<text x="92.5" y="111.7">22Ω</text>
<text x="76.5" y="118.8">R8</text>
<text x="76.5" y="115.2">R6</text>
<text x="92.5" y="118.8">22Ω</text>
<text x="92.5" y="115.2">22Ω</text>
<text x="184.6" y="117.9">TP1</text>
<text x="195.6" y="118.8">R9</text>
<text x="195.6" y="115.2">R7</text>
<text x="211.6" y="118.8">22Ω</text>
<text x="211.6" y="115.2">22Ω</text>
<text x="76.5" y="120.6">R10</text>
<text x="80" y="122.3">RN1</text>
<text x="88.9" y="122.3">22ΩX4</text>
<text x="92.5" y="120.6">22Ω</text>
<text x="195.6" y="125.9">R14</text>
<text x="195.6" y="120.6">R11</text>
<text x="195.6" y="122.3">R12</text>
<text x="195.6" y="124.1">R13</text>
<text x="211.6" y="125.9">22Ω</text>
<text x="211.6" y="120.6">22Ω</text>
<text x="211.6" y="122.3">22Ω</text>
<text x="211.6" y="124.1">22Ω</text>
<text x="76.5" y="129.5">R15</text>
<text x="92.5" y="129.5">22Ω</text>
<text x="160.1" y="150.8">S3C2440A</text>
</g>
<g font-size="1.6">
<text x="116" y="56.9">E7</text>
<text x="116" y="58.6">B7</text>
<text x="116.1" y="55.1">F7</text>
<text x="173.7" y="55.1">D12</text>
<text x="173.7" y="56.9">C12</text>
<text x="173.7" y="58.6">E11</text>
<text x="115.9" y="62.2">C7</text>
<text x="115.9" y="64">D8</text>
<text x="116" y="65.7">E8</text>
<text x="116.1" y="60.4">F8</text>
<text x="173.7" y="60.4">A13</text>
<text x="173.7" y="62.2">F10</text>
<text x="173.7" y="64">F11</text>
<text x="173.7" y="65.7">C13</text>
<text x="115.8" y="69.3">G8</text>
<text x="115.9" y="67.5">D7</text>
<text x="116" y="71.1">B8</text>
<text x="173.7" y="67.5">A14</text>
<text x="173.7" y="69.3">D13</text>
<text x="173.7" y="71.1">B15</text>
<text x="115.9" y="74.6">C8</text>
<text x="116" y="72.9">A8</text>
<text x="116" y="76.4">B9</text>
<text x="173.7" y="72.9">A17</text>
<text x="173.7" y="74.6">C14</text>
<text x="173.7" y="76.4">D15</text>
<text x="115.9" y="78.2">H8</text>
<text x="115.9" y="81.7">C9</text>
<text x="115.9" y="83.5">D9</text>
<text x="116" y="80">E9</text>
<text x="173.7" y="78.2">C15</text>
<text x="173.7" y="80">D14</text>
<text x="173.7" y="81.7">B17</text>
<text x="173.7" y="83.5">C16</text>
<text x="115.8" y="85.3">G9</text>
<text x="115.9" y="88.9">H9</text>
<text x="116.1" y="87.1">F9</text>
<text x="173.7" y="85.3">E15</text>
<text x="173.7" y="87.1">E14</text>
<text x="173.7" y="88.9">E13</text>
<text x="115" y="90.6">D10</text>
<text x="115" y="92.4">C10</text>
<text x="115" y="94.2">H10</text>
<text x="115.1" y="96">E10</text>
<text x="173.7" y="90.6">E12</text>
<text x="173.7" y="92.4">E16</text>
<text x="173.7" y="94.2">F15</text>
<text x="173.7" y="96">G13</text>
<text x="114.9" y="99.5">G10</text>
<text x="115" y="97.7">C11</text>
<text x="115" y="101.3">D11</text>
<text x="173.7" y="97.7">E17</text>
<text x="173.7" y="99.5">G12</text>
<text x="173.7" y="101.3">F14</text>
<text x="116.1" y="106.6">F6</text>
<text x="173.7" y="103.1">F12</text>
<text x="173.7" y="104.9">G11</text>
<text x="173.7" y="106.6">G16</text>
<text x="115.9" y="110.2">C3</text>
<text x="115.9" y="112">C4</text>
<text x="115.9" y="113.7">D3</text>
<text x="116" y="108.4">B2</text>
<text x="173.7" y="108.4">H13</text>
<text x="173.7" y="110.2">F13</text>
<text x="115.9" y="115.5">C2</text>
<text x="115.9" y="119.1">C5</text>
<text x="173.7" y="115.5">D2</text>
<text x="173.7" y="117.3">E3</text>
<text x="173.7" y="119.1">D6</text>
<text x="115.9" y="122.6">D4</text>
<text x="116" y="120.9">E6</text>
<text x="116" y="124.4">B5</text>
<text x="173.7" y="120.9">C6</text>
<text x="173.7" y="122.6">A2</text>
<text x="173.7" y="124.4">B4</text>
<text x="115.9" y="126.2">D5</text>
<text x="116" y="129.8">E4</text>
<text x="116" y="128">E5</text>
<text x="173.7" y="126.2">B3</text>
<text x="173.7" y="131.5">D1</text>
<text x="116" y="135.1">K2</text>
<text x="116.2" y="133.3">L5</text>
<text x="173.7" y="133.3">F5</text>
<text x="173.7" y="135.1">F4</text>
<text x="173.7" y="136.9">E1</text>
<text x="116" y="138.6">K6</text>
<text x="116" y="144">K5</text>
<text x="116.2" y="140.4">L3</text>
<text x="173.7" y="140.4">G6</text>
<text x="173.7" y="142.2">R12</text>
<text x="173.7" y="138.6">F3</text>
<text x="116" y="145.8">K7</text>
<text x="228.2" y="194.2">Title</text>
<text x="229.1" y="199.5">Size</text>
<text x="230" y="201.3">A3</text>
<text x="235.3" y="199.5">Document Number</text>
<text x="287.7" y="199.9">Rev</text>
<text x="228.8" y="205.2">Date:</text>
<text x="238.6" y="205.4">Thursday, May 29, 2008</text>
<text x="264.2" y="205.2">Sheet</text>
<text x="272.6" y="205.2">2</text>
<text x="278.1" y="205.2">of</text>
<text x="284" y="205.2">17</text>
</g>
<g font-size="1.6" fill="#004080">
<text x="120.1" y="55.8">ADDR0/GPA0</text>
<text x="120.1" y="57.6">ADDR1</text>
<text x="120.1" y="59.4">ADDR2</text>
<text x="166.5" y="55.8">DATA0</text>
<text x="166.5" y="57.6">DATA1</text>
<text x="166.5" y="59.4">DATA2</text>
<text x="120.1" y="61.2">ADDR3</text>
<text x="120.1" y="62.9">ADDR4</text>
<text x="120.1" y="64.7">ADDR5</text>
<text x="166.5" y="61.2">DATA3</text>
<text x="166.5" y="62.9">DATA4</text>
<text x="166.5" y="64.7">DATA5</text>
<text x="120.1" y="66.5">ADDR6</text>
<text x="120.1" y="68.3">ADDR7</text>
<text x="120.1" y="70.1">ADDR8</text>
<text x="120.1" y="71.8">ADDR9</text>
<text x="166.5" y="66.5">DATA6</text>
<text x="166.5" y="68.3">DATA7</text>
<text x="166.5" y="70.1">DATA8</text>
<text x="166.5" y="71.8">DATA9</text>
<text x="120.1" y="73.6">ADDR10</text>
<text x="120.1" y="75.4">ADDR11</text>
<text x="120.1" y="77.2">ADDR12</text>
<text x="165.6" y="73.6">DATA10</text>
<text x="165.6" y="75.4">DATA11</text>
<text x="165.6" y="77.2">DATA12</text>
<text x="120.1" y="79">ADDR13</text>
<text x="120.1" y="80.7">ADDR14</text>
<text x="120.1" y="82.5">ADDR15</text>
<text x="165.6" y="79">DATA13</text>
<text x="165.6" y="80.7">DATA14</text>
<text x="165.6" y="82.5">DATA15</text>
<text x="120.1" y="84.3">ADDR16/GPA1</text>
<text x="120.1" y="86.1">ADDR17/GPA2</text>
<text x="120.1" y="87.8">ADDR18/GPA3</text>
<text x="120.1" y="89.6">ADDR19/GPA4</text>
<text x="165.6" y="84.3">DATA16</text>
<text x="165.6" y="86.1">DATA17</text>
<text x="165.6" y="87.8">DATA18</text>
<text x="165.6" y="89.6">DATA19</text>
<text x="120.1" y="91.4">ADDR20/GPA5</text>
<text x="120.1" y="93.2">ADDR21/GPA6</text>
<text x="120.1" y="95">ADDR22/GPA7</text>
<text x="165.6" y="91.4">DATA20</text>
<text x="165.6" y="93.2">DATA21</text>
<text x="165.6" y="95">DATA22</text>
<text x="120.1" y="96.7">ADDR23/GPA8</text>
<text x="120.1" y="98.5">ADDR24/GPA9</text>
<text x="120.1" y="100.3">ADDR25/GPA10</text>
<text x="165.6" y="96.7">DATA23</text>
<text x="165.6" y="98.5">DATA24</text>
<text x="165.6" y="100.3">DATA25</text>
<text x="120.1" y="102.1">ADDR26/GPA11</text>
<text x="120.1" y="107.4">nGCS0</text>
<text x="165.6" y="102.1">DATA26</text>
<text x="165.6" y="103.8">DATA27</text>
<text x="165.6" y="105.6">DATA28</text>
<text x="165.6" y="107.4">DATA29</text>
<text x="120.1" y="109.2">nGCS1/GPA12</text>
<text x="120.1" y="111">nGCS2/GPA13</text>
<text x="120.1" y="112.7">nGCS3/GPA14</text>
<text x="165.6" y="109.2">DATA30</text>
<text x="165.6" y="111">DATA31</text>
<text x="120.1" y="114.5">nGCS4/GPA15</text>
<text x="120.1" y="116.3">nGCS5/GPA16</text>
<text x="120.1" y="119.8">nOE</text>
<text x="160.9" y="116.3">nSCS0:nGCS6</text>
<text x="160.9" y="118.1">nSCS1:nGCS7</text>
<text x="166.4" y="119.8">nSCAS</text>
<text x="120.1" y="121.6">nWE</text>
<text x="120.1" y="123.4">nBE0:nWBE0:DQM0</text>
<text x="120.1" y="125.2">nBE1:nWBE1:DQM1</text>
<text x="166.4" y="121.6">nSRAS</text>
<text x="166.6" y="125.2">SCLK0</text>
<text x="167.3" y="123.4">SCKE</text>
<text x="120.1" y="130.5">nWAIT</text>
<text x="120.1" y="127">nBE2:nWBE2:DQM2</text>
<text x="120.1" y="128.7">nBE3:nWBE3:DQM3</text>
<text x="166.6" y="127">SCLK1</text>
<text x="120.1" y="135.8">nXBACK/GPB5</text>
<text x="120.1" y="134.1">nXBREQ/GPB6</text>
<text x="161.9" y="135.8">nFCE/GPA22</text>
<text x="161.9" y="137.6">nFRE/GPA20</text>
<text x="162.9" y="134.1">CLE/GPA17</text>
<text x="163" y="132.3">ALE/GPA18</text>
<text x="120.1" y="141.2">nXDACK0/GPB9</text>
<text x="120.1" y="139.4">nXDREQ0/GPB10</text>
<text x="161.5" y="139.4">nFWE/GPA19</text>
<text x="166.9" y="143">NCON</text>
<text x="168.1" y="141.2">R/nB</text>
<text x="120.1" y="146.5">nXDACK1/GPB7</text>
<text x="120.1" y="144.7">nXDREQ1/GPB8</text>
</g>
<g font-size="1.3">
<text x="30.8" y="1.3">5</text>
<text x="88.9" y="1.3">4</text>
<text x="146.9" y="1.3">3</text>
<text x="205" y="1.3">2</text>
<text x="263.1" y="1.3">1</text>
<text x=".5" y="28.4">D</text>
<text x="292.6" y="28.4">D</text>
<text x=".5" y="79.5">C</text>
<text x="292.6" y="79.5">C</text>
<text x=".5" y="130.6">B</text>
<text x="292.6" y="130.6">B</text>
<text x=".5" y="181.7">A</text>
<text x="292.6" y="181.7">A</text>
<text x="30.8" y="207.4">5</text>
<text x="88.9" y="207.4">4</text>
<text x="146.9" y="207.4">3</text>
<text x="205" y="207.4">2</text>
<text x="263.1" y="207.4">1</text>
</g>
</svg>
